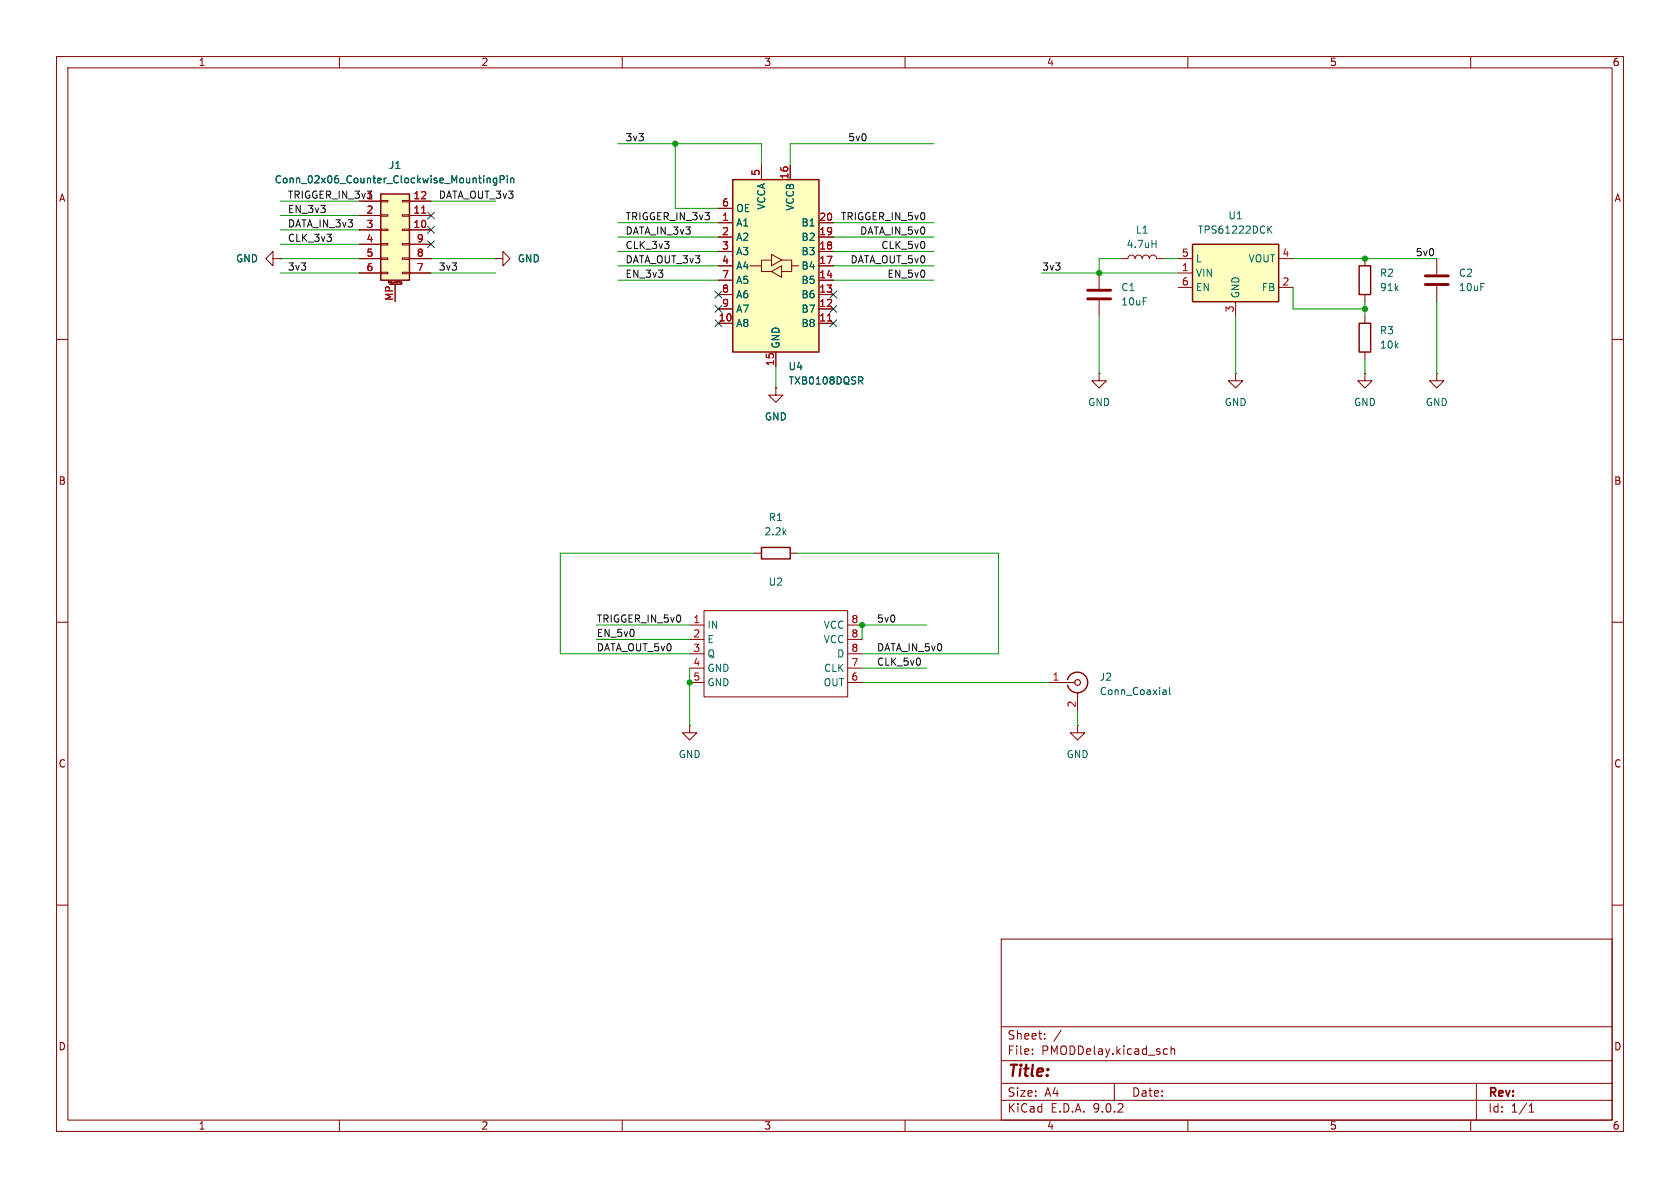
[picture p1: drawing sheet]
<svg xmlns="http://www.w3.org/2000/svg" width="297mm" height="210mm" viewBox="0 0 297 210" stroke-linecap="round" stroke-linejoin="round" font-family="sans-serif">
<g fill="none" stroke="#840000" stroke-width=".18">
<path d="M10 10h277v190h-277zM12 12h273v186h-273zM60 10v2M110 10v2M160 10v2M210 10v2M260 10v2M87.6 45.7h1.3v-1.2l1.3 1.2-1.3 1.3v-1.3M87.6 45.7h.1M194.3 48.3v2.8M194.3 53.1v2.8M254 45.7v2.8"/>
<path d="M254 50.5v2.8M10 60h2M194.3 66v1.3h1.3l-1.3 1.3-1.3-1.3h1.3M194.3 66h.1M218.4 66v1.3h1.3l-1.3 1.3-1.2-1.3h1.2M218.4 66h.1M285 60h2M10 110h2M285 110h2M10 160h2M177 166h108v32h-108zM285 160h2"/>
<path d="M60 198v2M110 198v2M160 198v2M177 194.5h108M177 191.5h108M177 187.5h108M177 181.5h108M182.5 186.3v.1M182.5 185.5v.1M184.7 183.6v.1M184.7 182.8v.1M187.6 182.1l-1.3 2"/>
<path d="M197 191.5v3M206 185.4l.4 .1M206.4 186.3l-.4 .1M207 185.5l.2-.1 .4 .1 .1 .9M207 184.9v1.5M210 198v2M260 198v2M261 191.5v6.5M270.3 196.6h.9M270.3 195.5l.4-.4v1.5"/>
</g>
<path d="M192.3 51.3h4M192.3 52.8h4M252 48.8h4M252 50.3h4" fill="none" stroke="#840000" stroke-width=".51"/>
<path d="M67.3 34.3h5.1v15.2h-5.1z" fill="#ffffc2"/>
<path d="M67.3 34.3h5.1v15.2h-5.1zM240.3 47h2v5.1h-2zM240.3 57.2h2v5h-2z" fill="none" stroke="#840000" stroke-width=".25"/>
<g fill="none" stroke="#840000" stroke-width=".18">
<path d="M63.5 35.6h3.8M63.5 38.1h3.8M67.3 35.4h1.3v.3h-1.3zM67.3 38h1.3v.2h-1.3zM71.1 35.4h1.3v.3h-1.3zM71.1 38h1.3v.2h-1.3zM72.4 35.6h3.8M72.4 38.1h3.8M48.3 45.7v-1.2l-1.3 1.2 1.3 1.3v-1.3h1.2M49.5 45.7h.1M63.5 40.6h3.8M63.5 43.2h3.8"/>
<path d="M63.5 45.7h3.8M63.5 48.3h3.8M67.3 40.5h1.3v.3h-1.3zM67.3 43.1h1.3v.2h-1.3zM67.3 45.6h1.3v.2h-1.3zM67.3 48.1h1.3v.3h-1.3zM68.7 50.1v-.4l.1 .3 .1-.3v.4M68.8 50.3h2.1M69.8 50.3v3M70.1 49.7v.3M70.4 49.7h.1M70.4 49.7h-.1"/>
<path d="M70.9 50.2h.1M70.9 49.9v.1l.1 .1M70.9 49.8v.1M70.9 49.8h.1M71 50.2h.1M71 49.8v.4M71.1 40.5h1.3v.3h-1.3zM71.1 43.1h1.3v.2h-1.3zM71.1 45.6h1.3v.2h-1.3zM71.1 48.1h1.3v.3h-1.3zM72.4 40.6h3.8M72.4 43.2h3.8"/>
<path d="M72.4 45.7h3.8M72.4 48.3h3.8M198.1 45.7h1.3a.64 .64 0 0 1 .6-.6 .64 .64 0 0 1 .7 .6 .64 .64 0 0 1 .6-.6 .64 .64 0 0 1 .6 .6 .64 .64 0 0 1 .7-.6 .64 .64 0 0 1 .6 .6 .64 .64 0 0 1 .6-.6 .64 .64 0 0 1 .7 .6h1.2M241.3 45.7v1.3M241.3 52.1v1.2M241.3 55.9v1.3M241.3 66v1.3h1.3l-1.3 1.3-1.3-1.3h1.3M241.3 66h.1M241.3 62.2v1.3M254 66v1.3h1.3l-1.3 1.3-1.3-1.3h1.3M254 66h.1"/>
</g>
<path d="M74.5 37.7h.8" fill="none" stroke="#a90000" stroke-width=".18"/>
<path d="M86.1 31.5v.8M86.1 31.6l.2-.1h.3l.1 .8M87.8 31.5h-.4l-.2 .2 .1 .6h.5M87.8 31.5v1l-.2 .3-.3-.1M88.4 31.7h.6l.1-.2v-.3l-.7-.1v1.2M89.7 31.1v.1M89.7 31.5v.8M90.3 31.6l.2-.1h.3v.8M90.3 31.5v.8M203.7 43.1h.7M204.4 42.5v1.3" fill="none" stroke="#006464" stroke-width=".18"/>
<path d="M129.5 31.8h15.3v30.4h-15.3z" fill="#ffffc2"/>
<path d="M129.5 31.8h15.3v30.4h-15.3zM134.6 96.8h5.1v2h-5.1z" fill="none" stroke="#840000" stroke-width=".25"/>
<g fill="none" stroke="#840000" stroke-width=".18">
<path d="M127 36.8h2.5M127 39.4h2.5M134.6 29.2v2.6M139.7 29.2v2.6M144.8 39.4h2.5M127 41.9h2.5M127 44.5h2.5M127 47h2.5M127 49.5h2.5M127 52.1h2.5M127 54.6h2.5M127 57.2h2.5"/>
<path d="M132.6 47h2v1h1.8M136.4 46h-1.8v1M136.4 48l1.8-1v2zM136.4 45l1.8 1-1.8 1zM138.2 46h1.8v1h1.2M140 47v1h-1.8M144.8 41.9h2.5M144.8 44.5h2.5M144.8 47h2.5M144.8 49.5h2.5M144.8 52.1h2.5M144.8 54.6h2.5"/>
<path d="M144.8 57.2h2.5M137.2 62.2v2.6M133.3 97.8h1.3M139.7 97.8h1.3"/>
</g>
<path d="M146.3 56.7h.7" fill="none" stroke="#a90000" stroke-width=".18"/>
<path d="M152.1 67.3l.4 .6M152.3 66.6l.2 .3v.3l-.2 .1" fill="none" stroke="#006464" stroke-width=".18"/>
<path d="M210.8 43.2h15.3v10.1h-15.3z" fill="#ffffc2"/>
<path d="M210.8 43.2h15.3v10.1h-15.3zM188.7 120.1a1.81 1.81 0 0 1 2.8-1 1.81 1.81 0 0 1 0 3 1.81 1.81 0 0 1-2.8-.9" fill="none" stroke="#840000" stroke-width=".25"/>
<g fill="none" stroke="#840000" stroke-width=".18">
<path d="M63.5 35.6h3.8M63.5 38.1h3.8M72.4 35.6h3.8M72.4 38.1h3.8M127 36.8h2.5M127 39.4h2.5M134.6 29.2v2.6M139.7 29.2v2.6M144.8 39.4h2.5M49.5 45.7h.1M63.5 45.7h3.8M63.5 48.3h3.8"/>
<path d="M63.5 40.6h3.8M63.5 43.2h3.8M69.8 50.3v3M72.4 45.7h3.8M72.4 48.3h3.8M72.4 40.6h3.8M72.4 43.2h3.8M87.6 45.7h.1M127 41.9h2.5M127 44.5h2.5M127 47h2.5M127 49.5h2.5"/>
<path d="M127 52.1h2.5M127 54.6h2.5M127 57.2h2.5M144.8 41.9h2.5M144.8 44.5h2.5M144.8 47h2.5M144.8 49.5h2.5M144.8 52.1h2.5M144.8 54.6h2.5M144.8 57.2h2.5M208.3 45.7h2.5M208.3 48.3h2.5"/>
<path d="M208.3 50.8h2.5M218.4 53.3v2.6M226.1 45.7h2.5M226.1 50.8h2.5M137.2 68.6v1.3h1.2l-1.2 1.2-1.3-1.2h1.3M137.2 68.6h.1M137.2 62.2v2.6M121.9 110.5h2.6M121.9 113h2.6M121.9 115.6h2.6M121.9 118.1h2.6M124.5 108h25.4v15.2h-25.4z"/>
<path d="M149.9 110.5h2.5M149.9 113h2.5M149.9 115.6h2.5M149.9 118.1h2.5M121.9 128.3v1.2h1.3l-1.3 1.3-1.3-1.3h1.3M121.9 128.3h.1M121.9 120.7h2.6M149.9 120.7h2.5M185.4 120.7h4.6M190.5 128.3v1.2h1.3l-1.3 1.3-1.3-1.3h1.3M190.5 128.3h.1M190.5 122.4v3.3"/>
</g>
<g fill="none" stroke="#006464" stroke-width=".18">
<path d="M86.1 31.5v.8M86.1 31.6l.2-.1h.3l.1 .8M87.8 31.5h-.4l-.2 .2 .1 .6h.5M87.8 31.5v1l-.2 .3-.3-.1M88.4 31.7h.6l.1-.2v-.3l-.7-.1v1.2M89.7 31.1v.1M89.7 31.5v.8M90.3 31.6l.2-.1h.3v.8M90.3 31.5v.8M224.9 39.9l-.8 .8M224.3 40.5l.6 .7M152.1 67.3l.4 .6"/>
<path d="M152.3 66.6l.2 .3v.3l-.2 .1M205.7 121.9h.3l.2 .2v.7M206.2 122.7l-.5 .1M206.2 122.2l-.5 .1M206.8 121.5v1.1l.1 .2"/>
</g>
<circle cx="190.5" cy="120.7" r=".51" fill="none" stroke="#840000" stroke-width=".2"/>
<g fill="none" stroke="#009600" stroke-width=".18">
<path d="M49.5 35.6h14M49.5 38.1h14M76.2 35.6h11.4M109.2 25.4h25.4v3.8M109.2 39.4h17.8M119.4 25.4v11.4h7.6M147.3 39.4h17.8M165.1 25.4h-25.4v3.8M49.5 45.7h14M49.5 48.3h14M49.5 43.2h14M49.5 40.6h14"/>
<path d="M76.2 45.7h11.4M76.2 48.3h11.4M109.2 49.5h17.8M109.2 47h17.8M109.2 44.5h17.8M109.2 41.9h17.8M147.3 49.5h17.8M147.3 47h17.8M147.3 44.5h17.8M147.3 41.9h17.8M184.1 48.3h24.2M194.3 55.9v10.1"/>
<path d="M198.1 45.7h-3.8v2.6M205.7 45.7h2.6M218.4 55.9v10.1M228.6 45.7h25.4M228.6 50.8v3.8h12.7M241.3 53.3v2.6M254 53.3v12.7M137.2 64.8v3.8M241.3 63.5v2.5M133.3 97.8h-34.2v17.8h22.8M141 97.8h35.5v17.8h-24.1M105.4 110.5h16.5"/>
<path d="M105.4 113h16.5M121.9 118.1v10.2M152.4 118.1h11.4M163.8 110.5h-11.4v2.5M152.4 120.7h33M190.5 125.7v2.6"/>
</g>
<g fill="none" stroke="#000084" stroke-width=".18">
<path d="M75.6 37.5l1.2 1.2M76.8 37.5l-1.2 1.2M75.6 42.6l1.2 1.2M75.6 40l1.2 1.2M76.8 42.6l-1.2 1.2M76.8 40l-1.2 1.2M126.4 54l1.2 1.2M126.4 51.5l1.2 1.2M126.4 56.5l1.2 1.3M127.6 54l-1.2 1.2M127.6 51.5l-1.2 1.2M127.6 56.5l-1.2 1.3"/>
<path d="M146.7 51.5l1.2 1.2M146.7 56.5l1.2 1.3M146.7 54l1.2 1.2M147.9 51.5l-1.2 1.2M147.9 56.5l-1.2 1.3M147.9 54l-1.2 1.2"/>
</g>
<path d="M74.5 37.7h.8M146.3 56.7h.7" fill="none" stroke="#a90000" stroke-width=".18"/>
<g fill="#009600" stroke="#009600" stroke-width=".18">
<circle cx="119.4" cy="25.4" r=".46"/>
<circle cx="241.3" cy="54.6" r=".46"/>
<circle cx="241.3" cy="45.7" r=".46"/>
<circle cx="194.3" cy="48.3" r=".46"/>
<circle cx="152.4" cy="110.5" r=".46"/>
<circle cx="121.9" cy="120.7" r=".46"/>
</g>
<text font-size="2.8" fill="#840000" x="178" y="190.9">Title:</text>
<g font-size="2.1" fill="#840000">
<text x="178" y="184">Sheet:</text>
<text x="178" y="186.7">File:</text>
<text x="184.1" y="186.7">PMODDelay.kicad_sch</text>
<text x="178" y="196.9">KiCad</text>
<text x="178" y="194.1">Size:</text>
<text x="184.7" y="194.1">A4</text>
<text x="185.7" y="196.9">E.D.A.</text>
<text x="193.3" y="196.9">9.0.2</text>
<text x="200" y="194.1">Date:</text>
<text x="263" y="194.3">Rev:</text>
<text x="263" y="196.9">Id:</text>
<text x="267.1" y="196.9">1/1</text>
</g>
<g font-size="1.8" fill="#840000">
<text x="35" y="11.9">1</text>
<text x="85" y="11.9">2</text>
<text x="135" y="11.9">3</text>
<text x="185" y="11.9">4</text>
<text x="235" y="11.9">5</text>
<text x="285" y="11.9">6</text>
<text x="10.3" y="35.9">A</text>
<text x="285.3" y="35.9">A</text>
<text x="10.3" y="85.9">B</text>
<text x="285.3" y="85.9">B</text>
<text x="10.3" y="135.9">C</text>
<text x="285.3" y="135.9">C</text>
<text x="10.3" y="185.9">D</text>
<text x="285.3" y="185.9">D</text>
<text x="35" y="199.9">1</text>
<text x="85" y="199.9">2</text>
<text x="135" y="199.9">3</text>
<text x="185" y="199.9">4</text>
<text x="235" y="199.9">5</text>
<text x="285" y="199.9">6</text>
</g>
<g font-size="1.8" fill="#0f0f0f">
<text x="110.5" y="25.1">3v3</text>
<text x="149.9" y="25.1">5v0</text>
<text x="50.8" y="35.2">TRIGGER_IN_3v31</text>
<text x="77.5" y="35.2">DATA_OUT_3v3</text>
<text x="50.8" y="37.8">EN_3v3</text>
<text x="50.8" y="40.3">DATA_IN_3v3</text>
<text x="110.5" y="39">TRIGGER_IN_3v3</text>
<text x="110.5" y="41.6">DATA_IN_3v3</text>
<text x="148.6" y="39">TRIGGER_IN_5v0</text>
<text x="152" y="41.6">DATA_IN_5v0</text>
<text x="50.8" y="42.8">CLK_3v3</text>
<text x="50.8" y="47.9">3v3</text>
<text x="77.5" y="47.9">3v3</text>
<text x="110.5" y="46.6">DATA_OUT_3v3</text>
<text x="110.5" y="44.1">CLK_3v3</text>
<text x="150.3" y="46.6">DATA_OUT_5v0</text>
<text x="155.7" y="44.1">CLK_5v0</text>
<text x="184.1" y="47.9">3v3</text>
<text x="250.2" y="45.4">5v0</text>
<text x="110.5" y="49.2">EN_3v3</text>
<text x="156.8" y="49.2">EN_5v0</text>
<text x="105.4" y="110.1">TRIGGER_IN_5v0</text>
<text x="105.4" y="112.7">EN_5v0</text>
<text x="154.9" y="110.1">5v0</text>
<text x="105.4" y="115.2">DATA_OUT_5v0</text>
<text x="154.9" y="117.8">CLK_5v0</text>
<text x="154.9" y="115.2">DATA_IN_5v0</text>
</g>
<g font-size="1.8" fill="#006464">
<text x="48.5" y="32.6">Conn_02x06_Counter_Clockwise_MountingPin</text>
<text x="68.7" y="30.1">J1</text>
<text x="130" y="37.7">OE</text>
<text x="130" y="40.2">A1</text>
<text x="135.5" y="37.2" transform="rotate(-90 135.5 37.2)">VCCA</text>
<text x="140.6" y="37.4" transform="rotate(-90 140.6 37.4)">VCCB</text>
<text x="141.6" y="40.2">B1</text>
<text x="200.7" y="41.5">L1</text>
<text x="211.7" y="41.5">TPS61222DCK</text>
<text x="217.1" y="39">U1</text>
<text x="41.6" y="46.6">GND</text>
<text x="91.4" y="46.6">GND</text>
<text x="130" y="42.8">A2</text>
<text x="130" y="45.3">A3</text>
<text x="130" y="47.9">A4</text>
<text x="141.6" y="42.8">B2</text>
<text x="141.6" y="45.3">B3</text>
<text x="141.6" y="47.9">B4</text>
<text x="199.1" y="44">4.7uH</text>
<text x="211.3" y="46.6">L</text>
<text x="220.6" y="46.6">VOUT</text>
<text x="130" y="50.4">A5</text>
<text x="130" y="52.9">A6</text>
<text x="141.6" y="50.4">B5</text>
<text x="141.6" y="52.9">B6</text>
<text x="198.1" y="51.7">C1</text>
<text x="211.3" y="49.1">VIN</text>
<text x="211.3" y="51.7">EN</text>
<text x="219.3" y="52.8" transform="rotate(-90 219.3 52.8)">GND</text>
<text x="223" y="51.7">FB</text>
<text x="243.8" y="49.1">R2</text>
<text x="243.8" y="51.7">91k</text>
<text x="257.8" y="49.1">C2</text>
<text x="257.8" y="51.7">10uF</text>
<text x="130" y="55.5">A7</text>
<text x="130" y="58">A8</text>
<text x="141.6" y="55.5">B7</text>
<text x="141.6" y="58">B8</text>
<text x="198.1" y="54.2">10uF</text>
<text x="243.8" y="59.3">R3</text>
<text x="138" y="61.7" transform="rotate(-90 138 61.7)">GND</text>
<text x="139.3" y="65.6">U4</text>
<text x="243.8" y="61.8">10k</text>
<text x="139.3" y="68.2">TXB0108DQSR</text>
<text x="192.3" y="72">GND</text>
<text x="216.4" y="72">GND</text>
<text x="239.3" y="72">GND</text>
<text x="252" y="72">GND</text>
<text x="135.1" y="74.5">GND</text>
<text x="135" y="94.8">2.2k</text>
<text x="135.8" y="92.3">R1</text>
<text x="135.8" y="103.7">U2</text>
<text x="125" y="111.4">IN</text>
<text x="125" y="113.9">E</text>
<text x="145.5" y="111.4">VCC</text>
<text x="145.5" y="113.9">VCC</text>
<text x="125" y="116.4">Q</text>
<text x="125" y="119">GND</text>
<text x="145.6" y="119">CLK</text>
<text x="147.9" y="116.4">D</text>
<text x="125" y="121.5">GND</text>
<text x="145.5" y="121.5">OUT</text>
<text x="194.3" y="120.5">J2</text>
<text x="194.3" y="123.1">Conn_Coaxial</text>
<text x="119.9" y="134.2">GND</text>
<text x="188.5" y="134.2">GND</text>
</g>
<g font-size="1.8" fill="#a90000">
<text x="64.7" y="35.3">1</text>
<text x="73" y="35.3">12</text>
<text x="134.4" y="31.2" transform="rotate(-90 134.4 31.2)">5</text>
<text x="139.4" y="31.8" transform="rotate(-90 139.4 31.8)">16</text>
<text x="64.7" y="37.8">2</text>
<text x="64.7" y="40.4">3</text>
<text x="73" y="37.8">11</text>
<text x="73" y="40.4">10</text>
<text x="127.6" y="36.6">6</text>
<text x="127.6" y="39.1">1</text>
<text x="127.6" y="41.7">2</text>
<text x="144.7" y="39.1">20</text>
<text x="144.7" y="41.7">19</text>
<text x="64.7" y="42.9">4</text>
<text x="64.7" y="45.5">5</text>
<text x="73.6" y="42.9">9</text>
<text x="73.6" y="45.5">8</text>
<text x="127.6" y="44.2">3</text>
<text x="127.6" y="46.7">4</text>
<text x="144.7" y="44.2">18</text>
<text x="144.7" y="46.7">17</text>
<text x="208.8" y="45.5">5</text>
<text x="226.6" y="45.5">4</text>
<text x="64.7" y="48">6</text>
<text x="69.6" y="53.3" transform="rotate(-90 69.6 53.3)">MP</text>
<text x="73.6" y="48">7</text>
<text x="127.6" y="49.3">7</text>
<text x="127.6" y="51.8">8</text>
<text x="144.7" y="49.3">14</text>
<text x="144.7" y="51.8">13</text>
<text x="208.8" y="48">1</text>
<text x="208.8" y="50.5">6</text>
<text x="226.6" y="50.5">2</text>
<text x="127" y="56.9">10</text>
<text x="127.6" y="54.4">9</text>
<text x="144.7" y="54.4">12</text>
<text x="144.7" y="56.9">11</text>
<text x="218.2" y="55.3" transform="rotate(-90 218.2 55.3)">3</text>
<text x="136.9" y="64.8" transform="rotate(-90 136.9 64.8)">15</text>
<text x="122.5" y="110.2">1</text>
<text x="122.5" y="112.8">2</text>
<text x="150.4" y="110.2">8</text>
<text x="150.4" y="112.8">8</text>
<text x="122.5" y="115.3">3</text>
<text x="122.5" y="117.9">4</text>
<text x="150.4" y="115.3">8</text>
<text x="150.4" y="117.9">7</text>
<text x="122.5" y="120.4">5</text>
<text x="150.4" y="120.4">6</text>
<text x="186" y="120.4">1</text>
<text x="190.2" y="125.2" transform="rotate(-90 190.2 125.2)">2</text>
</g>
<text font-size=".5" fill="#840000" x="68.4" y="50.3">Mounting</text>
</svg>
